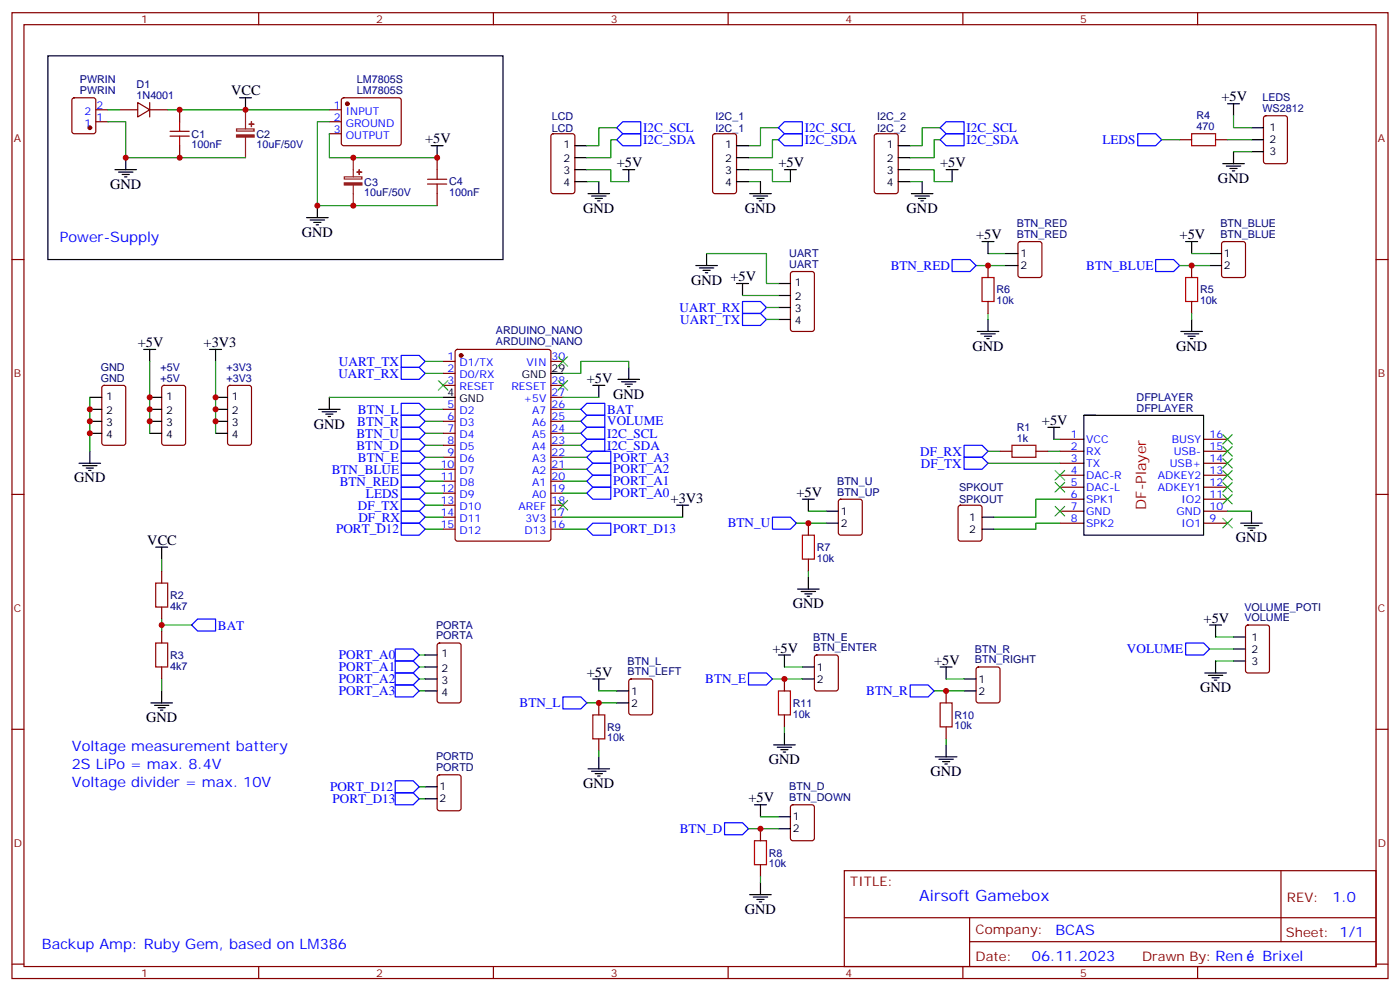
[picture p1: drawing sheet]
<svg xmlns="http://www.w3.org/2000/svg" width="412mm" height="292mm" viewBox="0 0 412 292" stroke-linecap="round" stroke-linejoin="round" font-family="sans-serif">
<g fill="none" stroke="#870000" stroke-width=".35">
<path d="M3.5 3.7h405.4v284.4h-405.4zM7.1 7.3h398.2v277.3h-398.2zM76.2 3.7v3.6M145.3 3.7v3.6M214.5 3.7v3.6M283.6 3.7v3.6M352.8 3.7v3.6M21.4 29l.5-.2h5.6l.7 .4v9.5l-.4 .6-5.9 .1-.7-.5v-9.4zM28.2 32.3h3.5M28.2 35.8h3.5M35.3 32.3h5.3M40.6 30.2l3.5 2.1-3.5 2.1z"/>
<path d="M44.1 32.3h5.3M44.1 30.2v4.2M52.9 32.3v3.5M97 32.3h3.5M97 35.8h3.5M97 39.4h3.5M100.8 29l.4-.2h16.3l.5 .2 .2 .5v12.7l-.3 .5-.4 .2h-16.3l-.5-.2-.2-.5v-12.7zM162.5 39.6l.5-.2h5.6l.7 .4v16.5l-.4 .7h-5.9l-.7-.5v-16.4zM210.1 39.6l.5-.2h5.7l.6 .4 .1 16.5-.5 .7h-5.9l-.6-.5-.1-16.4zM257.8 39.6l.4-.2h5.7l.6 .4 .1 16.5-.5 .7h-5.9l-.6-.5-.1-16.4zM372.4 34.3l.5-.2h5.6l.7 .4v13l-.4 .6-5.9 .1-.7-.5v-12.9zM52.9 42.9v3.5"/>
<path d="M128.8 46.4v3.6M128.8 57v3.5M347.5 41.1h3.5M358.1 41.1h3.5M3.5 76.4h3.6M291 78.2v3.5M300.1 71.3l.5-.2h5.6l.7 .5v9.4l-.4 .6-5.9 .1-.7-.5v-9.4zM351 78.2v3.5M360.1 71.3l.4-.2h5.7l.6 .5 .1 9.4-.5 .6-5.9 .1-.6-.5-.1-9.4zM405.3 76.4h3.6M233.1 80.1l.4-.2h5.7l.6 .5 .1 16.5-.5 .6-5.9 .1-.6-.5-.1-16.5zM291 88.8v3.5"/>
<path d="M351 88.8v3.5M30.2 113.7l.5-.2h5.6l.7 .4v16.5l-.4 .6-5.9 .1-.7-.5v-16.4zM47.9 113.7l.4-.2h5.7l.6 .4 .1 16.5-.5 .6-5.9 .1-.6-.5-.1-16.4zM67.3 113.7l.4-.2h5.7l.6 .4 .1 16.5-.5 .6-5.9 .1-.6-.5-.1-16.4zM130.5 106.4h3.6M130.5 109.9h3.6M130.5 113.5h3.6M134.3 103.1l.5-.2h26.8l.6 .4 .1 55.3-.5 .7h-27l-.7-.4v-55.3zM162.3 106.4h3.5M162.3 113.5h3.5M162.3 117h3.5M130.5 120.5h3.6"/>
<path d="M130.5 124h3.6M130.5 127.6h3.6M130.5 131.1h3.6M130.5 134.6h3.6M130.5 138.1h3.6M162.3 120.5h3.5M162.3 124h3.5M162.3 127.6h3.5M162.3 131.1h3.5M162.3 134.6h3.5M162.3 138.1h3.5M294.6 132.9h3.5"/>
<path d="M305.2 132.9h3.5M312.2 129.3h7.1M312.2 132.9h7.1M312.2 136.4h7.1M312.2 139.9h7.1M354.5 129.3h7.1M354.5 132.9h7.1M354.5 136.4h7.1M354.5 139.9h7.1M3.5 145.6h3.6M130.5 141.7h3.6M130.5 145.2h3.6"/>
<path d="M130.5 148.7h3.6M130.5 152.3h3.6M130.5 155.8h3.6M162.3 141.7h3.5M162.3 145.2h3.5M162.3 148.7h3.5M162.3 152.3h3.5M162.3 155.8h3.5M238.1 154v3.6M247.2 147.2l.4-.2h5.7l.6 .4 .1 9.4-.5 .7-5.9 .1-.6-.5-.1-9.4zM282.5 148.9l.4-.2h5.7l.6 .5 .1 9.4-.5 .7h-5.9l-.6-.4-.1-9.5zM312.2 143.4h7.1"/>
<path d="M312.2 147h7.1M312.2 150.5h7.1M312.2 154h7.1M354.5 143.4h7.1M354.5 147h7.1M354.5 150.5h7.1M354.5 154h7.1M405.3 145.6h3.6M47.6 168.1v3.6M47.6 178.7v3.5M238.1 164.6v3.5M47.6 185.8v3.5"/>
<path d="M47.6 196.4v3.5M129 189.5l.5-.2h5.6l.7 .4v16.5l-.4 .7h-5.9l-.7-.4v-16.5zM231.1 199.9v3.5M240.1 193l.5-.2h5.6l.7 .5v9.4l-.4 .7h-5.9l-.7-.5v-9.4zM287.7 196.6l.5-.2h5.7l.6 .4 .1 9.4-.5 .7h-5.9l-.6-.4-.1-9.4zM367.1 184.2l.5-.2h5.6l.7 .4v13l-.4 .7h-5.9l-.7-.4v-13zM3.5 214.7h3.6M176.4 206.9v3.6M176.4 217.5v3.6M185.4 200.1l.5-.2h5.7l.6 .4 .1 9.5-.5 .6-5.9 .1-.6-.5-.1-9.4zM231.1 210.5v3.5M278.7 203.4v3.5"/>
<path d="M278.7 214v3.5M405.3 214.7h3.6M129 228.3l.5-.2h5.6l.7 .4v9.5l-.4 .6-5.9 .1-.7-.5v-9.4zM233.1 237.1l.4-.2h5.7l.6 .5 .1 9.4-.5 .7h-5.9l-.6-.5-.1-9.4zM224 244v3.5M224 254.6v3.5M248.7 256.3h156.6v28.3h-156.6zM377.3 256.4v20.8M248.7 270.2h156.5M285.6 277.2h119.6M285.6 270.2v14.1M3.5 283.8h3.6"/>
<path d="M76.2 284.6v3.5M145.3 284.6v3.5M214.5 284.6v3.5M283.6 284.6v3.5M352.8 284.6v3.5M405.3 283.8h3.6"/>
</g>
<g fill="#870000" stroke="#870000" stroke-width=".35">
<circle cx="102.3" cy="30.6" r=".53"/>
<circle cx="135.8" cy="104.6" r=".53"/>
<circle cx="26.5" cy="37.6" r=".53"/>
</g>
<g fill="none" stroke="#000" stroke-width=".35">
<path d="M14.1 16.4h134.1v60h-134.1zM70.6 28.8h3.5M72.3 28.8v3.5M361.6 30.6h3.5M363.4 30.6v3.5M368.7 37.6h3.5M33.9 50h6.3M34.9 50.7h4.3M36 51.4h2.1M36.7 52.1h.7M37 46.4v3.6M127 42.9h3.5"/>
<path d="M128.8 42.9v3.5M169.3 50h3.6M169.3 42.9h3.6M169.3 46.4h3.6M169.3 53.5h3.6M173.2 57h6.4M174.3 57.7h4.2M175.3 58.4h2.1M176 59.1h.7M176.4 53.5v3.5M183.4 50h3.6M185.2 50v3.5"/>
<path d="M217 50h3.5M217 42.9h3.5M217 46.4h3.5M217 53.5h3.5M220.8 57h6.4M221.9 57.7h4.2M223 58.4h2.1M223.7 59.1h.7M224 53.5v3.5M231.1 50h3.5M232.8 50v3.5M264.6 50h3.5"/>
<path d="M264.6 42.9h3.5M264.6 46.4h3.5M264.6 53.5h3.5M268.5 57h6.3M269.5 57.7h4.3M270.6 58.4h2.1M271.3 59.1h.7M271.6 53.5v3.5M278.7 50h3.5M280.5 50v3.5M360.2 48.2h6.3M361.2 48.9h4.3"/>
<path d="M362.3 49.6h2.1M363 50.3h.7M363.4 44.7v3.5M368.7 44.7h3.5M368.7 41.1h3.5M90.3 64.1h6.4M91.4 64.8h4.2M92.4 65.5h2.1M93.1 66.2h.7M93.5 60.5v3.6M205 78.2h6.3M206 78.9h4.3"/>
<path d="M207.1 79.6h2.1M208.1 74.6v3.6M289.3 71.1h3.5M291 71.1v3.5M296.3 74.6h3.6M296.3 78.2h3.6M349.2 71.1h3.6M351 71.1v3.5M356.3 74.6h3.5M356.3 78.2h3.5M207.8 80.3h.7M217 83.5h3.5"/>
<path d="M218.7 83.5v3.5M229.3 83.5h3.5M229.3 87h3.5M229.3 90.5h3.5M229.3 94.1h3.5M287.9 97.6h6.3M288.9 98.3h4.3M290 99h2.1M290.7 99.7h.7M291 94.1v3.5M347.8 97.6h6.4M348.9 98.3h4.2"/>
<path d="M350 99h2.1M350.7 99.7h.7M351 94.1v3.5M26.5 117h3.5M42.3 102.9h3.6M44.1 117h3.5M44.1 102.9v3.5M61.7 102.9h3.6M63.5 117h3.5M63.5 102.9v3.5M97 117v3.5M130.5 117h3.6"/>
<path d="M162.3 109.9h3.5M174.6 113.5h3.6M176.4 113.5v3.5M182 111.7h6.4M183.1 112.4h4.2M184.1 113.1h2.2M184.9 113.8h.7M185.2 108.2v3.5M23.3 136.4h6.3M24.3 137.1h4.3M25.4 137.8h2.1M26.1 138.5h.7"/>
<path d="M26.5 120.5h3.5M26.5 124h3.5M26.5 127.6h3.5M26.5 132.9v3.5M44.1 120.5h3.5M44.1 124h3.5M44.1 127.6h3.5M63.5 120.5h3.5M63.5 124h3.5M63.5 127.6h3.5M93.8 120.5h6.4M94.9 121.2h4.2"/>
<path d="M96 121.9h2.1M96.7 122.6h.7M308.7 125.8h3.5M310.4 125.8v3.5M319.3 122.3h35.2v35.3h-35.2v-35.3h3.5M199.3 148.7h3.5M201.1 148.7v3.6M236.4 147h3.5M238.1 147v3.5M243.4 154h3.5M243.4 150.5h3.5M289.3 152.3h3.5"/>
<path d="M289.3 155.8h3.5M365.5 154h6.3M366.5 154.7h4.3M367.6 155.4h2.1M368.3 156.1h.7M368.7 150.5v3.5M45.9 161.1h3.5M47.6 161.1v3.5M234.9 173.4h6.4M236 174.1h4.2M237.1 174.8h2.1M237.8 175.5h.7"/>
<path d="M238.1 169.9v3.5M125.2 199.9h3.6M125.2 196.4h3.6M125.2 192.8h3.6M174.6 199.9h3.6M176.4 199.9v3.5M229.3 192.8h3.5M231.1 192.8v3.6M236.4 199.9h3.5M236.4 196.4h3.5M276.9 196.4h3.6M278.7 196.4v3.5"/>
<path d="M284 199.9h3.5M354.9 198.1h6.3M356 198.8h4.2M356.3 184h3.5M357 199.5h2.1M358.1 184v3.5M358.1 194.6v3.5M363.4 194.6h3.5M363.4 187.5h3.5M363.4 191.1h3.5M44.4 206.9h6.4M45.5 207.6h4.2"/>
<path d="M46.6 208.4h2.1M47.3 209.1h.7M47.6 203.4v3.5M125.2 203.4h3.6M181.7 206.9h3.5M181.7 203.4h3.5M227.9 219.3h6.3M229 220h4.2M231.1 215.8v3.5M278.7 219.3v3.5M284 203.4h3.5M357.7 200.2h.7"/>
<path d="M125.2 231.6h3.6M125.2 235.2h3.6M173.2 226.3h6.4M174.3 227h4.2M175.3 227.8h2.1M176 228.5h.7M176.4 222.8v3.5M222.2 236.9h3.6M224 236.9v3.6M230 220.7h2.1M230.7 221.4h.7M275.5 222.8h6.4"/>
<path d="M276.6 223.5h4.2M277.6 224.2h2.2M278.3 224.9h.7M224 259.9v3.5M229.3 240.5h3.5M229.3 244h3.5M220.8 263.4h6.4M221.9 264.1h4.2M223 264.8h2.1M223.7 265.5h.7"/>
</g>
<path d="M69.7 38h5.2v.6h-5.2zM72.3 32.3v5.7M72.3 40.4v6M101.4 52.1h5.2v.6h-5.2zM104.1 46.4v5.7M104.1 54.5v6" fill="none" stroke="#8c2424" stroke-width=".35"/>
<g fill="#8c2424" stroke="#8c2424" stroke-width=".35">
<path d="M69.7 39.7h5.2v.7h-5.2z"/>
<path d="M73.4 36.5l1.4 .1z"/>
<path d="M74 35.8l.1 1.5z"/>
<path d="M101.4 53.8h5.2v.7h-5.2z"/>
<path d="M105.1 50.7h1.4z"/>
<path d="M105.8 50v1.4z"/>
</g>
<g fill="none" stroke="#008700" stroke-width=".35">
<path d="M31.7 35.8h5.3v10.6h35.3M31.7 32.3h3.6M49.4 32.3h47.6M97 35.8h-3.5v24.7h35.3M97 39.4v7h31.8M181.7 37.6h-5.3v5.3h-3.5M229.3 37.6h-5.3v5.3h-3.5M276.9 37.6h-5.3v5.3h-3.5M363.4 34.1v3.5h5.3M172.9 50h7v3.5h5.3M172.9 53.5h3.5M181.7 41.1h-1.8v5.3h-7"/>
<path d="M220.5 50h7v3.5h5.3M220.5 53.5h3.5M229.3 41.1h-1.8v5.3h-7M268.1 50h7.1v3.5h5.3M268.1 53.5h3.5M276.9 41.1h-1.7v5.3h-7.1M342.2 41.1h5.3M361.6 41.1h7.1M363.4 44.7h5.3M208.1 74.6h17.7v8.9h3.5M287.5 78.2h8.8M291 74.6h5.3"/>
<path d="M347.5 78.2h8.8M351 74.6h5.3M218.7 87h10.6M225.8 94.1h3.5M225.8 90.5h3.5M291 92.3v1.8M351 92.3v1.8M26.5 117v15.9M44.1 106.4v21.2M63.5 106.4v21.2M97 117h33.5M125.2 106.4h5.3"/>
<path d="M125.2 109.9h5.3M165.8 117h10.6M185.2 108.2v-1.8h-14.1v3.5h-5.3M125.2 127.6h5.3M125.2 131.1h5.3M125.2 138.1h5.3M125.2 120.5h5.3M125.2 124h5.3M125.2 134.6h5.3M165.8 127.6h5.3M165.8 131.1h5.3M165.8 138.1h7.1"/>
<path d="M165.8 120.5h5.3M165.8 124h5.3M165.8 134.6h7.1M291 132.9h3.6M291 136.4h21.2M308.7 132.9h3.5M310.4 129.3h1.8M125.2 148.7h5.3M125.2 152.3h5.3M125.2 145.2h5.3M125.2 141.7h5.3M125.2 155.8h5.3"/>
<path d="M165.8 152.3h35.3M165.8 145.2h7.1M165.8 141.7h7.1M165.8 155.8h7.1M234.6 154h8.8M238.1 150.5h5.3M312.2 147h-7v5.3h-12.4M312.2 154h-7v1.8h-12.4M361.6 150.5h7.1M47.6 164.6v3.5M238.1 168.1v1.8M47.6 182.2v3.6"/>
<path d="M47.6 199.9v3.5M47.6 184h8.8M123.5 192.8h1.7M123.5 196.4h1.7M123.5 199.9h1.7M227.5 199.9h8.9M231.1 196.4h5.3M278.7 199.9h5.3M356.3 191.1h7.1M358.1 194.6h5.3M358.1 187.5h5.3M123.5 203.4h1.7"/>
<path d="M172.9 206.9h8.8M176.4 203.4h5.3M231.1 214v1.8M275.2 203.4h8.8M278.7 217.5v1.8M123.5 235.2h1.7M123.5 231.6h1.7M176.4 221.1v1.7M220.5 244h8.8M224 258.1v1.8M224 240.5h5.3"/>
</g>
<g fill="none" stroke="#a10000" stroke-width=".35">
<path d="M50.1 38.7h5.6M52.9 35.8v2.9M351 39.4h7.1v3.5h-7.1zM50.1 40.1h5.6M52.9 40.1v2.8M125.9 52.8h5.7M125.9 54.2h5.7M128.8 50v2.8M128.8 54.2v2.8M289.3 81.7h3.5v7.1h-3.5zM349.2 81.7h3.6v7.1h-3.6zM298.1 131.1h7.1v3.5h-7.1z"/>
<path d="M236.4 157.6h3.5v7h-3.5zM45.9 171.7h3.5v7h-3.5zM45.9 189.3h3.5v7.1h-3.5zM174.6 210.5h3.6v7h-3.6zM229.3 203.4h3.5v7.1h-3.5zM276.9 206.9h3.6v7.1h-3.6zM222.2 247.5h3.6v7.1h-3.6z"/>
</g>
<g fill="none" stroke="#3c3" stroke-width=".35">
<path d="M129.1 112l2.8 2.9M131.9 112l-2.8 2.9M164.4 105l2.8 2.8M164.4 112l2.8 2.9M167.2 105l-2.8 2.8M167.2 112l-2.8 2.9M310.8 138.5l2.8 2.8M313.6 138.5l-2.8 2.8M360.2 131.4l2.8 2.9M360.2 135l2.8 2.8M360.2 138.5l2.8 2.8M360.2 127.9l2.8 2.8"/>
<path d="M363 131.4l-2.8 2.9M363 135l-2.8 2.8M363 138.5l-2.8 2.8M363 127.9l-2.8 2.8M164.4 147.3l2.8 2.8M167.2 147.3l-2.8 2.8M310.8 142l2.8 2.9M310.8 149.1l2.8 2.8M313.6 142l-2.8 2.9M313.6 149.1l-2.8 2.8M360.2 152.6l2.8 2.8M360.2 145.6l2.8 2.8"/>
<path d="M360.2 142l2.8 2.9M363 152.6l-2.8 2.8M363 145.6l-2.8 2.8M363 142l-2.8 2.9"/>
</g>
<g fill="none" stroke="#00f" stroke-width=".35">
<path d="M181.7 37.6l1.7-1.8h5.3v3.6h-5.3zM183.4 39.4h5.3v3.5h-5.3l-1.7-1.8zM229.3 37.6l1.8-1.8h5.3v3.6h-5.3zM276.9 37.6l1.8-1.8h5.3v3.6h-5.3zM278.7 39.4h5.3v3.5h-5.3l-1.8-1.8zM335.1 39.4h5.3l1.8 1.7-1.8 1.8h-5.3zM229.3 41.1l1.8-1.7h5.3v3.5h-5.3zM280.5 76.4h5.3l1.7 1.8-1.7 1.7h-5.3zM340.4 76.4h5.3l1.8 1.8-1.8 1.7h-5.3zM218.7 88.8h5.3l1.8 1.7-1.8 1.8h-5.3zM218.7 92.3h5.3l1.8 1.8-1.8 1.7h-5.3zM118.2 118.7h5.3l1.7 1.8-1.7 1.8h-5.3z"/>
<path d="M118.2 108.2h5.3l1.7 1.7-1.7 1.8h-5.3zM118.2 104.6h5.3l1.7 1.8-1.7 1.8h-5.3zM118.2 139.9h5.3l1.7 1.8-1.7 1.7h-5.3zM118.2 136.4h5.3l1.7 1.7-1.7 1.8h-5.3zM118.2 132.9h5.3l1.7 1.7-1.7 1.8h-5.3zM118.2 129.3h5.3l1.7 1.8-1.7 1.8h-5.3zM118.2 125.8h5.3l1.7 1.8-1.7 1.7h-5.3zM118.2 122.3h5.3l1.7 1.7-1.7 1.8h-5.3zM171.1 131.1l1.8-1.8h5.3v3.6h-5.3zM171.1 127.6l1.8-1.8h5.3v3.5h-5.3zM171.1 124l1.8-1.7h5.3v3.5h-5.3zM171.1 120.5l1.8-1.8h5.3v3.6h-5.3z"/>
<path d="M172.9 134.6l1.7-1.7h5.3v3.5h-5.3zM172.9 138.1l1.7-1.7h5.3v3.5h-5.3zM284 131.1h5.3l1.7 1.8-1.7 1.7h-5.3zM284 134.6h5.3l1.7 1.8-1.7 1.7h-5.3zM118.2 150.5h5.3l1.7 1.8-1.7 1.7h-5.3zM118.2 147h5.3l1.7 1.7-1.7 1.8h-5.3zM118.2 143.4h5.3l1.7 1.8-1.7 1.8h-5.3zM118.2 154h5.3l1.7 1.8-1.7 1.8h-5.3zM172.9 155.8l1.7-1.8h5.3v3.6h-5.3zM172.9 141.7l1.7-1.8h5.3v3.5h-5.3zM172.9 145.2l1.7-1.8h5.3v3.6h-5.3zM227.5 152.3h5.3l1.8 1.7-1.8 1.8h-5.3z"/>
<path d="M58.2 182.2h5.3v3.6h-5.3l-1.8-1.8zM116.4 191.1h5.3l1.8 1.7-1.8 1.8h-5.3zM116.4 194.6h5.3l1.8 1.8-1.8 1.7h-5.3zM116.4 198.1h5.3l1.8 1.8-1.8 1.7h-5.3zM220.5 198.1h5.3l1.7 1.8-1.7 1.7h-5.3zM349.2 189.3h5.3l1.8 1.8-1.8 1.7h-5.3zM116.4 201.6h5.3l1.8 1.8-1.8 1.8h-5.3zM165.8 205.2h5.3l1.8 1.7-1.8 1.8h-5.3zM268.1 201.6h5.3l1.8 1.8-1.8 1.8h-5.3zM116.4 233.4h5.3l1.8 1.8-1.8 1.7h-5.3zM116.4 229.9h5.3l1.8 1.7-1.8 1.8h-5.3zM213.4 242.2h5.3l1.8 1.8-1.8 1.7h-5.3z"/>
</g>
<g fill="#c00">
<circle cx="37" cy="46.4" r=".88"/>
<circle cx="72.3" cy="32.3" r=".88"/>
<circle cx="104.1" cy="46.4" r=".88"/>
<circle cx="104.1" cy="60.5" r=".88"/>
<circle cx="93.5" cy="60.5" r=".88"/>
<circle cx="52.9" cy="32.3" r=".88"/>
<circle cx="52.9" cy="46.4" r=".88"/>
<circle cx="128.8" cy="46.4" r=".88"/>
<circle cx="63.5" cy="117" r=".88"/>
<circle cx="63.5" cy="120.5" r=".88"/>
<circle cx="63.5" cy="124" r=".88"/>
<circle cx="44.1" cy="117" r=".88"/>
<circle cx="44.1" cy="120.5" r=".88"/>
<circle cx="44.1" cy="124" r=".88"/>
<circle cx="26.5" cy="120.5" r=".88"/>
<circle cx="26.5" cy="124" r=".88"/>
<circle cx="26.5" cy="127.6" r=".88"/>
<circle cx="47.6" cy="184" r=".88"/>
<circle cx="351" cy="78.2" r=".88"/>
<circle cx="291" cy="78.2" r=".88"/>
<circle cx="238.1" cy="154" r=".88"/>
<circle cx="224" cy="244" r=".88"/>
<circle cx="176.4" cy="206.9" r=".88"/>
<circle cx="278.7" cy="203.4" r=".88"/>
<circle cx="231.1" cy="199.9" r=".88"/>
</g>
<text font-size="4.6" fill="#00f" x="270.8" y="265.4">Airsoft Gamebox</text>
<g font-size="4.2">
<text x="68.1" y="28.1">VCC</text>
<text x="359.8" y="29.8">+5V</text>
<text x="125.2" y="42.2">+5V</text>
<text x="181.7" y="49.2">+5V</text>
<text x="229.3" y="49.2">+5V</text>
<text x="276.9" y="49.2">+5V</text>
<text x="358.8" y="53.8">GND</text>
<text x="32.5" y="55.6">GND</text>
<text x="171.8" y="62.7">GND</text>
<text x="219.4" y="62.7">GND</text>
<text x="267.1" y="62.7">GND</text>
<text x="88.9" y="69.7">GND</text>
<text x="287.5" y="70.4">+5V</text>
<text x="347.5" y="70.4">+5V</text>
<text x="203.6" y="83.8">GND</text>
<text x="215.2" y="82.8">+5V</text>
<text x="40.6" y="102.2">+5V</text>
<text x="60" y="102.2">+3V3</text>
<text x="286.5" y="103.2">GND</text>
<text x="346.4" y="103.2">GND</text>
<text x="172.9" y="112.7">+5V</text>
<text x="180.6" y="117.3">GND</text>
<text x="306.9" y="125.1">+5V</text>
<text x="92.4" y="126.2">GND</text>
<text x="21.9" y="142">GND</text>
<text x="197.6" y="148">+3V3</text>
<text x="234.6" y="146.3">+5V</text>
<text x="43.4" y="160.4">VCC</text>
<text x="364.1" y="159.7">GND</text>
<text x="233.5" y="179.1">GND</text>
<text x="354.5" y="183.3">+5V</text>
<text x="227.5" y="192.1">+5V</text>
<text x="275.2" y="195.7">+5V</text>
<text x="172.9" y="199.2">+5V</text>
<text x="353.5" y="203.8">GND</text>
<text x="43" y="212.6">GND</text>
<text x="226.5" y="224.9">GND</text>
<text x="171.8" y="232">GND</text>
<text x="274.1" y="228.5">GND</text>
<text x="220.5" y="236.2">+5V</text>
<text x="219.4" y="269">GND</text>
</g>
<g font-size="4.2" fill="#00f">
<text x="17.6" y="71.1">Power-Supply</text>
<text x="21.2" y="221.1">Voltage measurement battery</text>
<text x="21.2" y="226.3">2S LiPo = max. 8.4V</text>
<text x="21.2" y="231.6">Voltage divider = max. 10V</text>
<text x="392.5" y="265.6">1.0</text>
<text x="310.9" y="275.2">BCAS</text>
<text x="12.3" y="279.3">Backup Amp: Ruby Gem, based on LM386</text>
<text x="304" y="283">06.11.2023</text>
<text x="371.9" y="282.8">Brixel</text>
</g>
<text font-size="4.2" fill="#c00" x="337.6" y="150" transform="rotate(-90 337.6 150)">DF-Player</text>
<g font-size="3.9" fill="#00f">
<text x="189.4" y="38.9">I2C_SCL</text>
<text x="237.1" y="38.9">I2C_SCL</text>
<text x="284.7" y="38.9">I2C_SCL</text>
<text x="189.4" y="42.5">I2C_SDA</text>
<text x="237.1" y="42.5">I2C_SDA</text>
<text x="284.7" y="42.5">I2C_SDA</text>
<text x="324.8" y="42.4">LEDS</text>
<text x="262.4" y="79.4">BTN_RED</text>
<text x="320" y="79.4">BTN_BLUE</text>
<text x="200.2" y="91.8">UART_RX</text>
<text x="200.4" y="95.3">UART_TX</text>
<text x="99.9" y="107.7">UART_TX</text>
<text x="99.7" y="111.2">UART_RX</text>
<text x="105.3" y="125.3">BTN_R</text>
<text x="105.4" y="121.8">BTN_L</text>
<text x="178.9" y="125.3">VOLUME</text>
<text x="178.9" y="121.8">BAT</text>
<text x="105" y="128.8">BTN_U</text>
<text x="178.9" y="128.9">I2C_SCL</text>
<text x="105" y="132.3">BTN_D</text>
<text x="105.4" y="135.9">BTN_E</text>
<text x="178.9" y="132.4">I2C_SDA</text>
<text x="180.6" y="135.9">PORT_A3</text>
<text x="271.1" y="134.1">DF_RX</text>
<text x="271.3" y="137.7">DF_TX</text>
<text x="97.7" y="139.4">BTN_BLUE</text>
<text x="100.1" y="142.9">BTN_RED</text>
<text x="180.6" y="139.4">PORT_A2</text>
<text x="180.6" y="142.9">PORT_A1</text>
<text x="107.8" y="146.5">LEDS</text>
<text x="180.6" y="146.4">PORT_A0</text>
<text x="105.4" y="150">DF_TX</text>
<text x="105.6" y="153.5">DF_RX</text>
<text x="214.4" y="155.3">BTN_U</text>
<text x="99" y="157">PORT_D12</text>
<text x="180.6" y="157.1">PORT_D13</text>
<text x="64.2" y="185.3">BAT</text>
<text x="99.8" y="194.1">PORT_A0</text>
<text x="99.8" y="197.6">PORT_A1</text>
<text x="332" y="192.3">VOLUME</text>
<text x="99.8" y="201.1">PORT_A2</text>
<text x="207.8" y="201.1">BTN_E</text>
<text x="99.8" y="204.7">PORT_A3</text>
<text x="153.1" y="208.2">BTN_L</text>
<text x="255.2" y="204.7">BTN_R</text>
<text x="97.2" y="232.9">PORT_D12</text>
<text x="98" y="236.4">PORT_D13</text>
<text x="200.3" y="245.2">BTN_D</text>
</g>
<g font-size="3.9" fill="#800">
<text x="250.5" y="260.9">TITLE:</text>
<text x="379.1" y="265.6">REV:</text>
<text x="287.4" y="275.1">Company:</text>
<text x="378.7" y="275.7">Sheet: 1/1</text>
<text x="287.4" y="282.8">Date:</text>
<text x="336.4" y="282.9">Drawn By: Ren</text>
</g>
<g font-size="3.2" fill="#800">
<text x="41.6" y="6.7">1</text>
<text x="110.8" y="6.7">2</text>
<text x="179.9" y="6.7">3</text>
<text x="249.1" y="6.7">4</text>
<text x="318.2" y="6.7">5</text>
<text x="4.1" y="41.8">A</text>
<text x="405.9" y="41.8">A</text>
<text x="4.1" y="111">B</text>
<text x="405.9" y="111">B</text>
<text x="4.1" y="180.1">C</text>
<text x="405.9" y="180.1">C</text>
<text x="4.1" y="249.3">D</text>
<text x="405.9" y="249.3">D</text>
<text x="41.6" y="287.5">1</text>
<text x="110.8" y="287.5">2</text>
<text x="179.9" y="287.5">3</text>
<text x="249.1" y="287.5">4</text>
<text x="318.2" y="287.5">5</text>
</g>
<g font-size="3.2" fill="#000080">
<text x="23.5" y="27.7">PWRIN</text>
<text x="23.5" y="24.6">PWRIN</text>
<text x="40.2" y="29.1">1N4001</text>
<text x="40.2" y="26">D1</text>
<text x="105.1" y="27.6">LM7805S</text>
<text x="105.1" y="24.4">LM7805S</text>
<text x="371.9" y="29.8">LEDS</text>
<text x="162.5" y="35.2">LCD</text>
<text x="210.8" y="35.2">I2C_1</text>
<text x="258.4" y="35.2">I2C_2</text>
<text x="352.4" y="35.1">R4</text>
<text x="371.9" y="33">WS2812</text>
<text x="56.4" y="40.5">C1</text>
<text x="75.6" y="40.5">C2</text>
<text x="162.5" y="38.7">LCD</text>
<text x="210.8" y="38.7">I2C_1</text>
<text x="258.4" y="38.7">I2C_2</text>
<text x="352.4" y="38.3">470</text>
<text x="56.4" y="43.7">100nF</text>
<text x="75.6" y="43.7">10uF/50V</text>
<text x="107.3" y="57.8">10uF/50V</text>
<text x="107.3" y="54.6">C3</text>
<text x="132.3" y="57.8">100nF</text>
<text x="132.3" y="54.6">C4</text>
<text x="299.5" y="70.1">BTN_RED</text>
<text x="299.5" y="66.9">BTN_RED</text>
<text x="359.5" y="70.1">BTN_BLUE</text>
<text x="359.5" y="66.9">BTN_BLUE</text>
<text x="232.5" y="75.7">UART</text>
<text x="232.5" y="78.9">UART</text>
<text x="293.5" y="89.5">10k</text>
<text x="293.5" y="86.3">R6</text>
<text x="353.5" y="89.5">10k</text>
<text x="353.5" y="86.3">R5</text>
<text x="146.1" y="101.6">ARDUINO_NANO</text>
<text x="146.1" y="98.5">ARDUINO_NANO</text>
<text x="29.7" y="112.4">GND</text>
<text x="29.7" y="109.2">GND</text>
<text x="47.3" y="112.4">+5V</text>
<text x="47.3" y="109.2">+5V</text>
<text x="66.7" y="112.4">+3V3</text>
<text x="66.7" y="109.2">+3V3</text>
<text x="334.8" y="118">DFPLAYER</text>
<text x="334.8" y="121.2">DFPLAYER</text>
<text x="299.5" y="130">1k</text>
<text x="299.5" y="126.9">R1</text>
<text x="246.6" y="142.7">BTN_U</text>
<text x="246.6" y="145.9">BTN_UP</text>
<text x="282.5" y="148.1">SPKOUT</text>
<text x="282.5" y="144.6">SPKOUT</text>
<text x="240.6" y="165.4">10k</text>
<text x="240.6" y="162.2">R7</text>
<text x="50.1" y="179.5">4k7</text>
<text x="50.1" y="176.3">R2</text>
<text x="366.6" y="179.8">VOLUME_POTI</text>
<text x="128.4" y="185.1">PORTA</text>
<text x="366.6" y="183">VOLUME</text>
<text x="128.4" y="188.2">PORTA</text>
<text x="239.6" y="191.8">BTN_ENTER</text>
<text x="239.6" y="188.6">BTN_E</text>
<text x="50.1" y="197.1">4k7</text>
<text x="50.1" y="193.9">R3</text>
<text x="184.9" y="195.7">BTN_L</text>
<text x="287.2" y="195.3">BTN_RIGHT</text>
<text x="287.2" y="192.1">BTN_R</text>
<text x="184.9" y="198.8">BTN_LEFT</text>
<text x="233.5" y="208.1">R11</text>
<text x="178.9" y="215.1">R9</text>
<text x="233.5" y="211.2">10k</text>
<text x="281.2" y="214.8">10k</text>
<text x="281.2" y="211.6">R10</text>
<text x="178.9" y="218.3">10k</text>
<text x="128.4" y="227">PORTD</text>
<text x="128.4" y="223.9">PORTD</text>
<text x="232.5" y="232.7">BTN_D</text>
<text x="232.5" y="235.9">BTN_DOWN</text>
<text x="226.5" y="255.3">10k</text>
<text x="226.5" y="252.2">R8</text>
</g>
<g font-size="3.2" fill="#00f">
<text x="24.9" y="33.7">2</text>
<text x="28.4" y="35.5">1</text>
<text x="28.4" y="32">2</text>
<text x="98.4" y="32">1</text>
<text x="98.4" y="35.5">2</text>
<text x="101.8" y="33.7">INPUT</text>
<text x="24.9" y="37.3">1</text>
<text x="98.4" y="39">3</text>
<text x="101.8" y="37.3">GROUND</text>
<text x="101.8" y="40.8">OUTPUT</text>
<text x="131.9" y="106">1</text>
<text x="135.4" y="107.8">D1/TX</text>
<text x="155.1" y="107.8">VIN</text>
<text x="162.5" y="106">30</text>
<text x="131.9" y="109.6">2</text>
<text x="131.9" y="113.1">3</text>
<text x="135.4" y="111.3">D0/RX</text>
<text x="162.5" y="113.1">28</text>
<text x="135.4" y="114.9">RESET</text>
<text x="150.6" y="114.9">RESET</text>
<text x="154.2" y="118.4">+5V</text>
<text x="162.5" y="116.6">27</text>
<text x="131.9" y="120.2">5</text>
<text x="131.9" y="123.7">6</text>
<text x="135.4" y="121.9">D2</text>
<text x="135.4" y="125.4">D3</text>
<text x="156.8" y="125.4">A6</text>
<text x="156.8" y="121.9">A7</text>
<text x="162.5" y="123.7">25</text>
<text x="162.5" y="120.2">26</text>
<text x="131.9" y="127.2">7</text>
<text x="131.9" y="130.7">8</text>
<text x="135.4" y="129">D4</text>
<text x="156.8" y="129">A5</text>
<text x="162.5" y="130.7">23</text>
<text x="162.5" y="127.2">24</text>
<text x="315.5" y="129">1</text>
<text x="320" y="130.4">VCC</text>
<text x="345.2" y="130.4">BUSY</text>
<text x="356.3" y="129">16</text>
<text x="129.8" y="137.8">10</text>
<text x="131.9" y="134.3">9</text>
<text x="135.4" y="132.5">D5</text>
<text x="135.4" y="136">D6</text>
<text x="156.8" y="136">A3</text>
<text x="156.8" y="132.5">A4</text>
<text x="162.5" y="137.8">21</text>
<text x="162.5" y="134.3">22</text>
<text x="315.5" y="132.5">2</text>
<text x="315.5" y="136">3</text>
<text x="320" y="133.9">RX</text>
<text x="320" y="137.4">TX</text>
<text x="344.6" y="137.4">USB+</text>
<text x="345.7" y="133.9">USB-</text>
<text x="356.3" y="136">14</text>
<text x="356.3" y="132.5">15</text>
<text x="129.8" y="141.3">11</text>
<text x="135.4" y="139.6">D7</text>
<text x="135.4" y="143.1">D8</text>
<text x="156.8" y="143.1">A1</text>
<text x="156.8" y="139.6">A2</text>
<text x="162.5" y="141.3">20</text>
<text x="315.5" y="139.6">4</text>
<text x="315.5" y="143.1">5</text>
<text x="320" y="141">DAC-R</text>
<text x="341.1" y="141">ADKEY2</text>
<text x="356.3" y="143.1">12</text>
<text x="356.3" y="139.6">13</text>
<text x="129.8" y="144.9">12</text>
<text x="129.8" y="148.4">13</text>
<text x="135.4" y="146.6">D9</text>
<text x="156.8" y="146.6">A0</text>
<text x="162.5" y="148.4">18</text>
<text x="162.5" y="144.9">19</text>
<text x="315.5" y="146.6">6</text>
<text x="320" y="144.5">DAC-L</text>
<text x="320" y="148">SPK1</text>
<text x="341.1" y="144.5">ADKEY1</text>
<text x="348" y="148">IO2</text>
<text x="356.3" y="146.6">11</text>
<text x="129.8" y="151.9">14</text>
<text x="129.8" y="155.4">15</text>
<text x="135.4" y="150.1">D10</text>
<text x="135.4" y="153.7">D11</text>
<text x="152.8" y="150.1">AREF</text>
<text x="154.8" y="153.7">3V3</text>
<text x="162.5" y="155.4">16</text>
<text x="162.5" y="151.9">17</text>
<text x="315.5" y="150.1">7</text>
<text x="315.5" y="153.7">8</text>
<text x="320" y="151.6">GND</text>
<text x="320" y="155.1">SPK2</text>
<text x="346.6" y="151.6">GND</text>
<text x="348" y="155.1">IO1</text>
<text x="356.3" y="153.7">9</text>
<text x="356.3" y="150.1">10</text>
<text x="135.4" y="157.2">D12</text>
<text x="154.5" y="157.2">D13</text>
</g>
<g font-size="3.2">
<text x="373.9" y="38.7">1</text>
<text x="166" y="43.6">1</text>
<text x="166" y="47.8">2</text>
<text x="213.6" y="43.6">1</text>
<text x="213.6" y="47.8">2</text>
<text x="261.3" y="43.6">1</text>
<text x="261.3" y="47.8">2</text>
<text x="373.9" y="45.7">3</text>
<text x="373.9" y="42.2">2</text>
<text x="166" y="51.4">3</text>
<text x="213.6" y="51.4">3</text>
<text x="261.3" y="51.4">3</text>
<text x="166" y="54.9">4</text>
<text x="213.6" y="54.9">4</text>
<text x="261.3" y="54.9">4</text>
<text x="300.6" y="75.7">1</text>
<text x="360.5" y="75.7">1</text>
<text x="300.6" y="79.2">2</text>
<text x="360.5" y="79.2">2</text>
<text x="234.1" y="84.2">1</text>
<text x="234.1" y="88.4">2</text>
<text x="234.1" y="91.9">3</text>
<text x="234.1" y="95.5">4</text>
<text x="153.7" y="111.3">GND</text>
<text x="162.5" y="109.6">29</text>
<text x="31.3" y="117.7">1</text>
<text x="48.9" y="117.7">1</text>
<text x="68.3" y="117.7">1</text>
<text x="131.9" y="116.6">4</text>
<text x="135.4" y="118.4">GND</text>
<text x="31.3" y="121.9">2</text>
<text x="31.3" y="125.4">3</text>
<text x="48.9" y="121.9">2</text>
<text x="48.9" y="125.4">3</text>
<text x="68.3" y="121.9">2</text>
<text x="68.3" y="125.4">3</text>
<text x="31.3" y="129">4</text>
<text x="48.9" y="129">4</text>
<text x="68.3" y="129">4</text>
<text x="247.6" y="151.6">1</text>
<text x="247.6" y="155.1">2</text>
<text x="285.5" y="153.3">1</text>
<text x="285.5" y="156.8">2</text>
<text x="368.7" y="188.6">1</text>
<text x="130.1" y="193.5">1</text>
<text x="130.1" y="197.8">2</text>
<text x="240.6" y="197.4">1</text>
<text x="368.7" y="195.7">3</text>
<text x="368.7" y="192.1">2</text>
<text x="130.1" y="201.3">3</text>
<text x="240.6" y="200.9">2</text>
<text x="288.2" y="200.9">1</text>
<text x="130.1" y="204.8">4</text>
<text x="185.9" y="204.5">1</text>
<text x="185.9" y="208">2</text>
<text x="288.2" y="204.5">2</text>
<text x="129.5" y="232.7">1</text>
<text x="129.5" y="236.2">2</text>
<text x="233.5" y="241.5">1</text>
<text x="233.5" y="245">2</text>
</g>
</svg>
